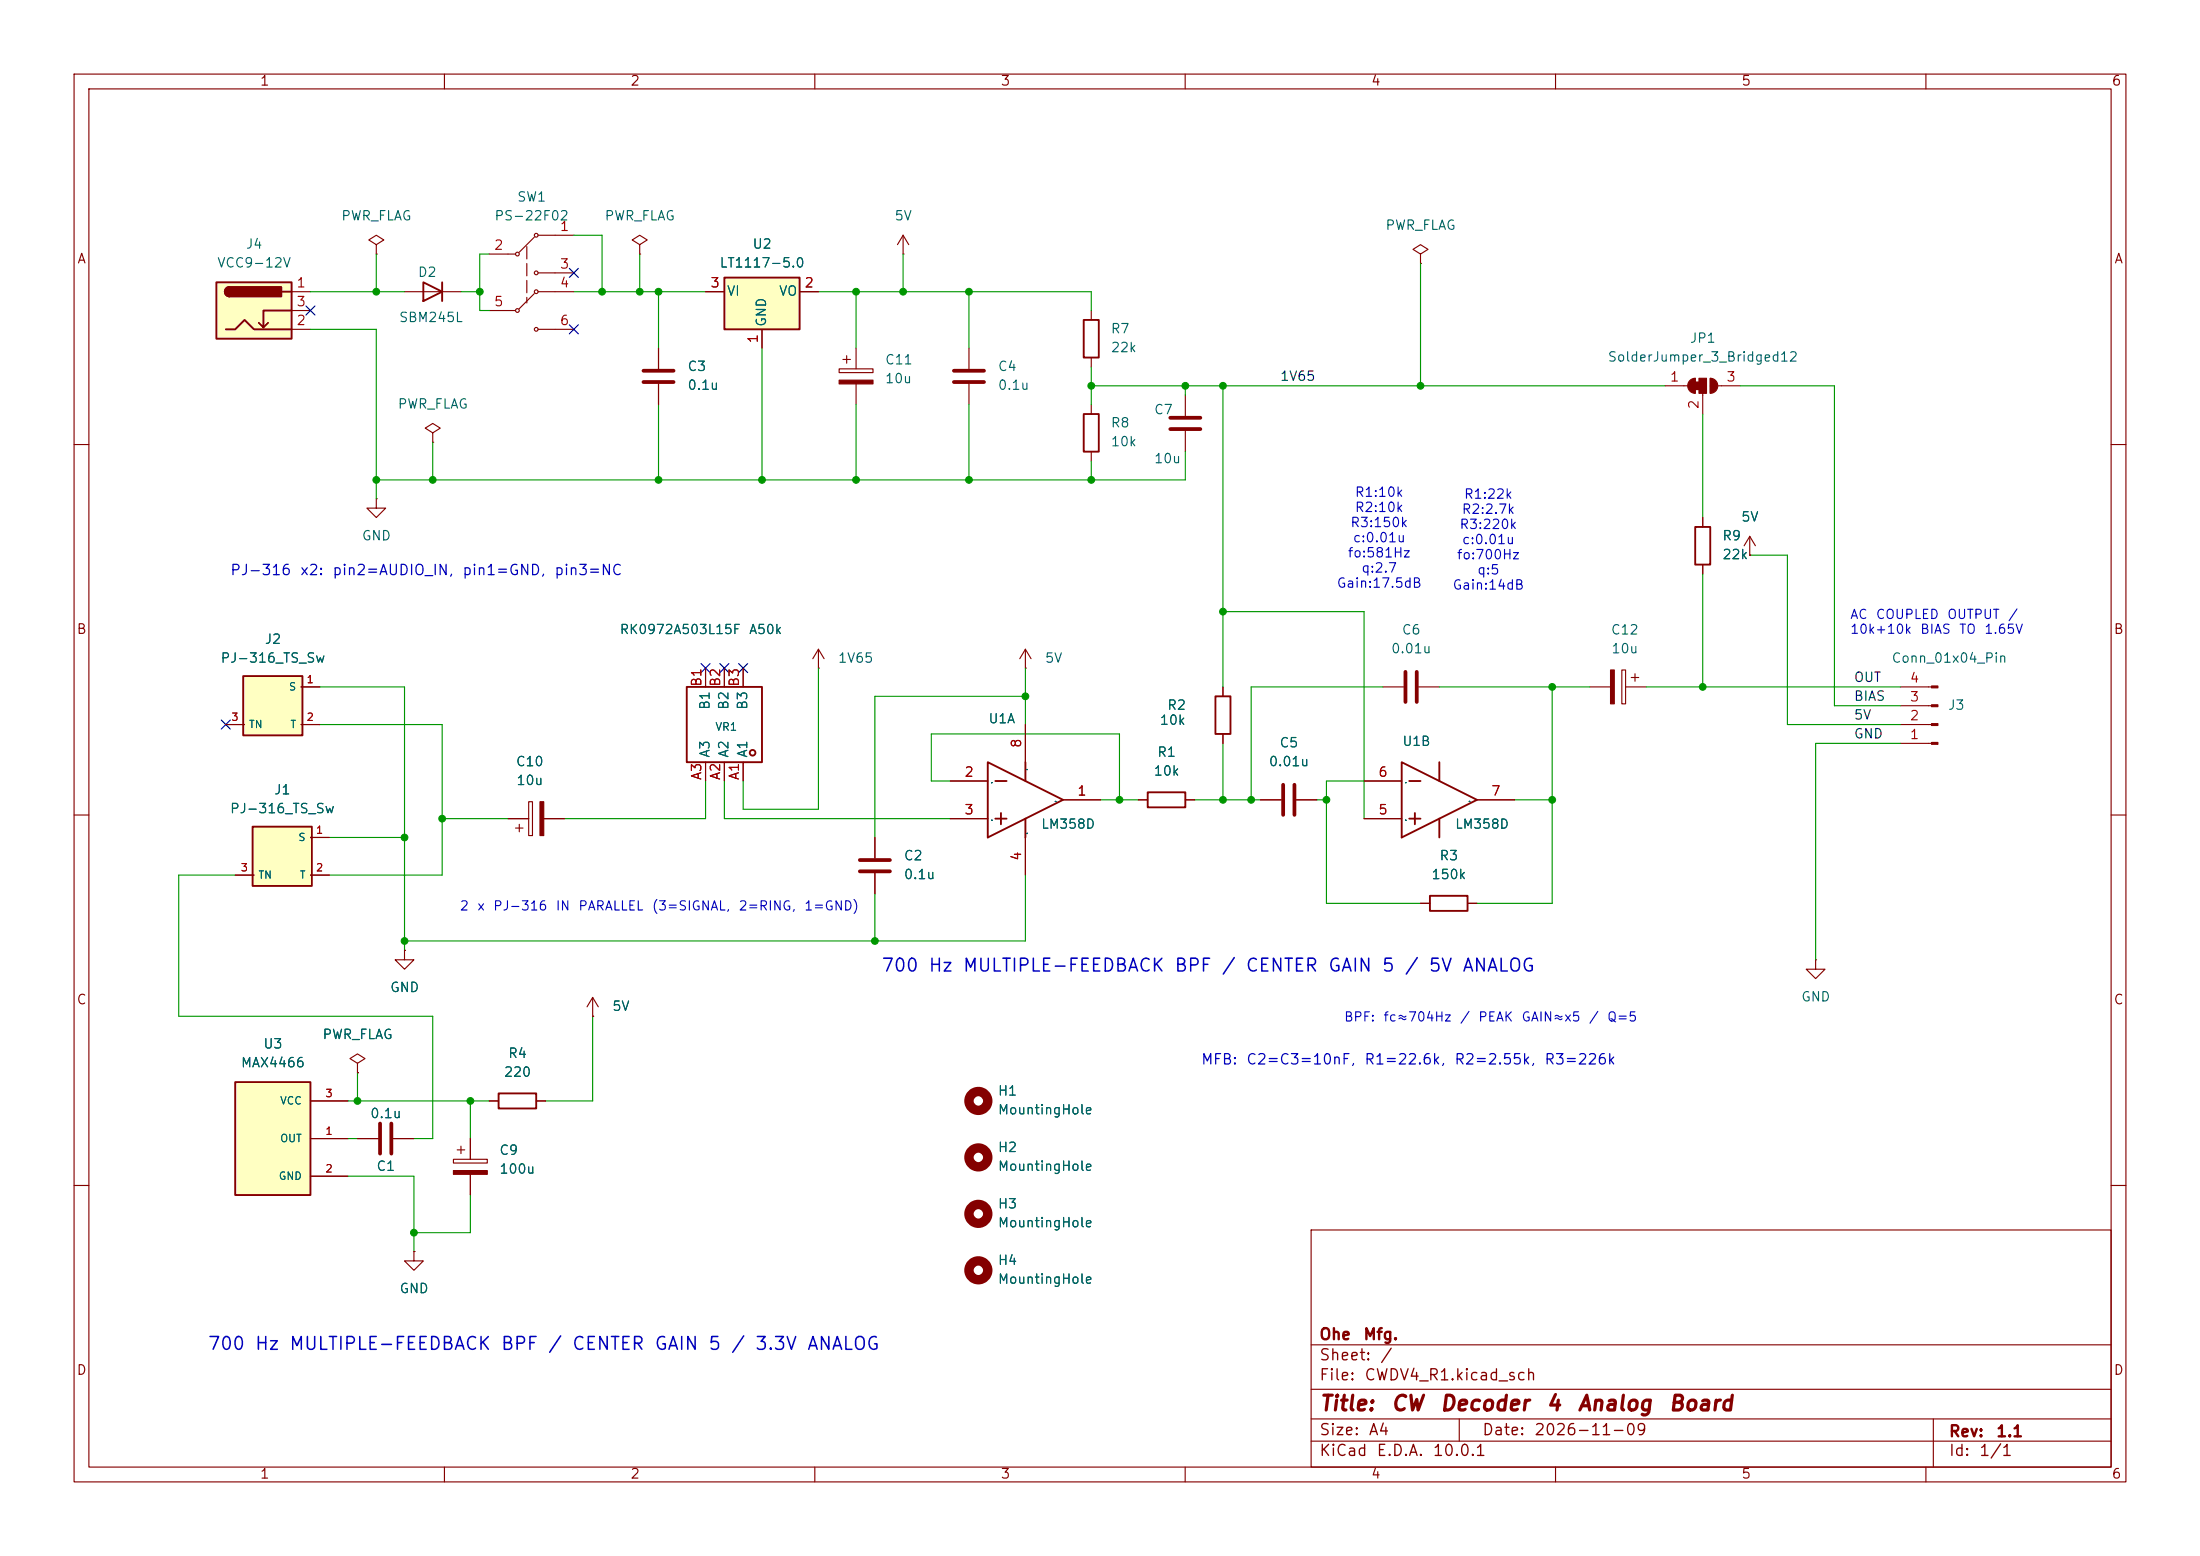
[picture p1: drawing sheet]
<svg xmlns="http://www.w3.org/2000/svg" width="297mm" height="210mm" viewBox="0 0 297 210" stroke-linecap="round" stroke-linejoin="round" font-family="sans-serif">
<g fill="none" stroke="#840000" stroke-width=".15">
<path d="M10 10h277v190h-277zM12 12h273v186h-273zM60 10v2M110 10v2M160 10v2M210 10v2M260 10v2M10 60h2M285 60h2M214.6 92.7h2.8M218.9 90.4h.6v4.6h-.6zM219.5 92.7h2.7"/>
<path d="M220.2 91.4h1M220.7 90.9v1M10 110h2M285 110h2M10 160h2M177 166h108v32h-108zM285 160h2M60 198v2M110 198v2M160 198v2M177 194.5h108M177 191.5h108"/>
<path d="M177 187.5h108M177 181.5h108M197 191.5v3M210 198v2M260 198v2M261 191.5v6.5"/>
</g>
<path d="M217.4 90.4h.5v4.6h-.5z" fill="#840000" stroke="#840000" stroke-width=".15"/>
<path d="M34.1 111.6h8v8h-8z" fill="#ffffc2"/>
<path d="M34.1 111.6h8v8h-8z" fill="none" stroke="#840000" stroke-width=".25"/>
<path d="M191.8 34.3l1-.6-1-.7-1 .7 1 .6v1.3M191.8 35.6h.1M31.7 118.1h2.6M41.9 113h2.5M41.9 118.1h2.5" fill="none" stroke="#840000" stroke-width=".15"/>
<path d="M32.8 91.2h8v8.1h-8z" fill="#ffffc2"/>
<g fill="none" stroke="#840000" stroke-width=".25">
<path d="M146.3 55.9h2v5.1h-2zM146.3 43.2h2v5.1h-2zM32.8 91.2h8v8.1h-8zM92.7 92.7h10.2v10.2h-10.2zM133.3 102.9l10.2 5.1-10.2 5zM134.4 105.4h1.5M134.4 110.5h1.5M135.1 109.7v1.6M138.4 102.9v2.5M138.4 110.5v2.5"/>
<circle cx="101.6" cy="101.6" r=".38"/>
</g>
<g fill="none" stroke="#840000" stroke-width=".15">
<path d="M147.3 41.9v1.3M147.3 48.3v1.2M147.3 54.6v1.3M147.3 61v1.2M30.5 97.8h2.5M40.6 92.7h2.6M40.6 97.8h2.6M95.2 90.2v2.5M97.8 90.2v2.5M100.3 90.2v2.5M138.4 97.8v5.1M95.2 102.9v2.5"/>
<path d="M97.8 102.9v2.5M100.3 102.9v2.5M128.3 105.4h5M128.3 110.5h5M138.4 113v5.1M143.5 108h5.1M48.3 143.5l1-.6-1-.7-1.1 .7 1.1 .6v1.3M48.3 144.8h.1M55.9 168.9v1.3h1.2l-1.2 1.3-1.3-1.3h1.3M55.9 168.9h.1"/>
</g>
<path d="M31.7 146.1h10.2v15.2h-10.2z" fill="#ffffc2"/>
<path d="M164.1 94h2v5.1h-2zM154.9 106.9h5.1v2.1h-5.1zM189.2 102.9l10.2 5.1-10.2 5zM190.2 105.4h1.6M190.2 110.5h1.6M191 109.7v1.6M194.3 102.9v2.5M194.3 110.5v2.5M31.7 146.1h10.2v15.2h-10.2zM67.3 147.6h5.1v2h-5.1z" fill="none" stroke="#840000" stroke-width=".25"/>
<g fill="none" stroke="#840000" stroke-width=".15">
<path d="M130.8 47v2.8M130.8 51.8v2.8M110.5 90.2h.1M110.5 87.6l-.8 1.3M110.5 87.6l.8 1.3M110.5 87.6v2.6M138.4 90.2h.1M138.4 87.6l-.7 1.3M138.4 87.6l.8 1.3M138.4 87.6v2.6M165.1 92.7v1.3M165.1 99.1v1.2"/>
<path d="M186.7 92.7h2.8M191.5 92.7h2.8M68.6 110.5h2.8M69.6 111.8h1M70.1 111.3v1M71.4 108.2h.5v4.6h-.5zM73.4 110.5h2.8M118.1 113v2.8M118.1 117.9v2.8M153.7 108h1.2M160 108h1.3M184.1 110.5h5.1"/>
<path d="M184.1 105.4h5.1M199.4 108h5.1M80 137.2h.1M80 134.6l-.8 1.3M80 134.6l.8 1.3M80 134.6v2.6M41.9 153.7h5.1M41.9 158.8h5.1M41.9 148.6h5.1M48.3 153.7h2.8M53.1 153.7h2.8M61.2 156.5h4.6v.5h-4.6z"/>
<path d="M61.7 155.2h1M62.2 154.7v1M63.5 153.7v2.8M63.5 158.5v2.8M66 148.6h1.3M72.4 148.6h1.3"/>
</g>
<path d="M128.8 50h4M128.8 51.6h4M189.7 90.7v4M191.3 90.7v4M116.1 116.1h4M116.1 117.6h4M51.3 151.6v4.1M52.8 151.6v4.1" fill="none" stroke="#840000" stroke-width=".51"/>
<g fill="#840000" stroke="#840000" stroke-width=".15">
<path d="M61.2 158h4.6v.5h-4.6z"/>
<path d="M72.9 108.2h.5v4.6h-.5z"/>
</g>
<g fill="none" stroke="#840000" stroke-width="1.3">
<circle cx="132.1" cy="156.2" r="1.27"/>
<circle cx="132.1" cy="148.6" r="1.27"/>
<circle cx="132.1" cy="163.8" r="1.27"/>
<circle cx="132.1" cy="171.4" r="1.27"/>
</g>
<path d="M29.2 38.1h10.2v7.6h-10.2z" fill="#ffffc2"/>
<path d="M29.2 38.1h10.2v7.6h-10.2zM31 38.7a.64 .64 0 0 0-.6 .7 .64 .64 0 0 0 .6 .6M38.1 39.4h1.3M30.5 44.5h1.2l1.3-1.3 1.3 1.3h5.1M36.2 43.6l-.6 .6M39.4 41.9h-3.8v2.3l-.7-.6" fill="none" stroke="#840000" stroke-width=".25"/>
<g fill="#840000" stroke="#840000" stroke-width=".25">
<path d="M30.5 38.9l.5-.2v1.3a.63 .63 0 0 1-.6-.4 .63 .63 0 0 1 .1-.7z"/>
<path d="M31 38.7h7v1.3h-7z"/>
</g>
<path d="M39.4 39.4h2.5M39.4 44.5h2.5M39.4 41.9h2.5M160 53.3v2.8M160 58.2v2.8" fill="none" stroke="#840000" stroke-width=".15"/>
<path d="M158 56.4h4.1M158 57.9h4.1" fill="none" stroke="#840000" stroke-width=".51"/>
<path d="M97.8 37.5h10.1v7h-10.1z" fill="#ffffc2"/>
<path d="M57.1 38.1l2.6 1.3-2.6 1.2zM59.7 38.1v2.5M97.8 37.5h10.1v7h-10.1zM228.9 71.1h2v5.1h-2zM193 120.9h5.1v2h-5.1z" fill="none" stroke="#840000" stroke-width=".25"/>
<g fill="none" stroke="#840000" stroke-width=".15">
<path d="M50.8 33l1-.6-1-.6-1 .6 1 .6v1.3M50.8 34.3h.1M54.6 39.4h7.6M66 34.3h3.6M72.1 32l-2 2M72.1 39.6l-2 2.1M72.6 39.4h4.9M72.6 31.8h4.9M72.6 36.8h4.9M86.4 33l1-.6-1-.6-1.1 .6 1.1 .6v1.3M86.4 34.3h.1M95.2 39.4h2.6"/>
<path d="M107.9 39.4h2.6M121.9 34.3h.1M121.9 31.8l-.7 1.2M121.9 31.8l.8 1.2M121.9 31.8v2.5M58.4 58.4l1-.6-1-.6-1 .6 1 .6v1.3M58.4 59.7h.1M66 41.9h3.6M72.6 44.5h4.9M88.9 47v2.8M88.9 51.8v2.8M102.9 44.5v2.5"/>
<path d="M113.3 49.8h4.6v.5h-4.6zM113.8 48.5h1M114.3 48v1M115.6 47v2.8M115.6 51.8v2.8M224.8 52.1h3M228.9 51.1v2M229.9 53.1v2.8M230.9 51.1v2M231.9 52.1h3M50.8 67.3v1.3h1.3l-1.3 1.3-1.3-1.3h1.3M50.8 67.3h.1"/>
<path d="M229.9 69.9v1.2M229.9 76.2v1.3M236.2 74.9h.1M236.2 72.4l-.7 1.3M236.2 72.4l.8 1.3M236.2 72.4v2.5M30.5 97.8h2.5M40.6 97.8h2.6M40.6 92.7h2.6M95.2 90.2v2.5M97.8 90.2v2.5M100.3 90.2v2.5"/>
<path d="M138.4 97.8v5.1M165.1 92.7v1.3M165.1 99.1v1.2M256.5 97.8h4.3M256.5 95.3h4.3M256.5 92.7h4.3M31.7 118.1h2.6M41.9 113h2.5M41.9 118.1h2.5M68.6 110.5h2.8M73.4 110.5h2.8M95.2 102.9v2.5"/>
<path d="M97.8 102.9v2.5M100.3 102.9v2.5M118.1 113v2.8M118.1 117.9v2.8M128.3 110.5h5M128.3 105.4h5M138.4 113v5.1M143.5 108h5.1M153.7 108h1.2M160 108h1.3M170.2 108h2.8M175 108h2.8"/>
<path d="M184.1 110.5h5.1M184.1 105.4h5.1M199.4 108h5.1M256.5 100.3h4.3M54.6 128.3v1.2h1.3l-1.3 1.3-1.3-1.3h1.3M54.6 128.3h.1M80 137.2h.1M191.8 121.9h1.2M198.1 121.9h1.3M245.1 129.5v1.3h1.3l-1.3 1.3-1.3-1.3h1.3M245.1 129.5h.1M41.9 148.6h5.1"/>
<path d="M41.9 153.7h5.1M41.9 158.8h5.1M48.3 144.8h.1M48.3 153.7h2.8M53.1 153.7h2.8M63.5 153.7v2.8M63.5 158.5v2.8M66 148.6h1.3M72.4 148.6h1.3M55.9 168.9h.1"/>
<circle cx="69.8" cy="34.3" r=".25"/>
<circle cx="72.4" cy="36.8" r=".25"/>
<circle cx="72.4" cy="31.7" r=".25"/>
<circle cx="72.4" cy="39.4" r=".25"/>
<circle cx="69.8" cy="41.9" r=".25"/>
<circle cx="72.4" cy="44.4" r=".25"/>
</g>
<g fill="#840000" stroke="#840000" stroke-width=".15">
<path d="M113.3 51.3h4.6v.5h-4.6z"/>
<path d="M228.9 51.6h.5v1h-.5z"/>
<path d="M228.1 51.4l.4-.3h.4v2a1.02 1.02 0 0 1-1-.6 1.02 1.02 0 0 1 .2-1.1z"/>
<path d="M229.4 51.1h1v2h-1z"/>
<path d="M230.9 51.1a1.02 1.02 0 0 1 1 1 1.02 1.02 0 0 1-1 1z"/>
<path d="M260.8 100.2h.8v.3h-.8z"/>
<path d="M260.8 97.7h.8v.2h-.8z"/>
<path d="M260.8 95.1h.8v.3h-.8z"/>
<path d="M260.8 92.6h.8v.2h-.8z"/>
</g>
<path d="M71.1 33.3v7.6" fill="none" stroke="#840000" stroke-width=".15" stroke-dasharray="1.7 .6"/>
<path d="M86.9 50h4M86.9 51.6h4M173.2 105.9v4.1M174.8 105.9v4.1" fill="none" stroke="#840000" stroke-width=".51"/>
<g fill="none" stroke="#009600" stroke-width=".15">
<path d="M41.9 39.4h12.7M50.8 34.3v5.1M62.2 39.4h2.6M66 34.3h-1.2v7.6h1.2M77.5 39.4h17.7M77.5 31.8h3.8v7.6M86.4 34.3v5.1M88.9 39.4v7.6M110.5 39.4h36.8v2.5M115.6 39.4v7.6M121.9 34.3v5.1M130.8 39.4v7.6"/>
<path d="M191.8 35.6v16.5M41.9 44.5h8.9v22.8M58.4 59.7v5.1M88.9 54.6v10.2M102.9 47v17.8M115.6 54.6v10.2M130.8 54.6v10.2M147.3 52.1h77.5M147.3 49.5v5.1M160 52.1v1.2M165.1 52.1v40.6M229.9 55.9v14"/>
<path d="M234.9 52.1h12.7v43.2h8.9M147.3 62.2v2.6M160 61v3.8h-109.2M229.9 77.5v15.2M236.2 74.9h5.1v22.9h15.2M43.2 97.8h16.5v20.3h-15.3M43.2 92.7h11.4v35.6M110.5 90.2v19h-10.2v-3.8M138.4 94h-20.3v19M138.4 90.2v7.6M165.1 82.6h19v27.9M186.7 92.7h-17.8v15.3"/>
<path d="M194.3 92.7h20.3M209.5 92.7v29.2h-10.1M222.2 92.7h34.3M31.7 118.1h-7.6v19.1h34.3v16.5h-2.5M44.4 113h10.2M59.7 110.5h8.9M95.2 105.4v5.1h-19M97.8 105.4v5.1h30.5M128.3 105.4h-2.6v-6.3h25.4v8.9M138.4 118.1v8.9h-83.8M148.6 108h5.1M161.3 108h8.9"/>
<path d="M165.1 100.3v7.7M177.8 108h1.3M184.1 105.4h-5v16.5h12.7M204.5 108h5M256.5 100.3h-11.4v29.2M80 137.2v11.4h-6.3M118.1 120.7v6.3M47 148.6h19M47 153.7h1.3M47 158.8h8.9v10.1M48.3 144.8v3.8M63.5 148.6v5.1"/>
<path d="M63.5 161.3v5.1h-7.6"/>
</g>
<g fill="none" stroke="#000084" stroke-width=".15">
<path d="M76.9 36.2l1.2 1.2M78.1 36.2l-1.2 1.2M41.3 41.3l1.2 1.2M42.5 41.3l-1.2 1.2M76.9 43.8l1.2 1.3M78.1 43.8l-1.2 1.3M29.9 97.2l1.2 1.2M31.1 97.2l-1.2 1.2M94.6 89.6l1.3 1.2M95.9 89.6l-1.3 1.2M97.2 89.6l1.2 1.2M98.4 89.6l-1.2 1.2"/>
<path d="M99.7 89.6l1.2 1.2M100.9 89.6l-1.2 1.2"/>
</g>
<g fill="#009600" stroke="#009600" stroke-width=".14">
<circle cx="191.8" cy="52.1" r=".46"/>
<circle cx="130.8" cy="39.4" r=".46"/>
<circle cx="147.3" cy="64.8" r=".46"/>
<circle cx="147.3" cy="52.1" r=".46"/>
<circle cx="138.4" cy="94" r=".46"/>
<circle cx="130.8" cy="64.8" r=".46"/>
<circle cx="160" cy="52.1" r=".46"/>
<circle cx="165.1" cy="52.1" r=".46"/>
<circle cx="59.7" cy="110.5" r=".46"/>
<circle cx="54.6" cy="113" r=".46"/>
<circle cx="209.5" cy="92.7" r=".46"/>
<circle cx="209.5" cy="108" r=".46"/>
<circle cx="229.9" cy="92.7" r=".46"/>
<circle cx="88.9" cy="64.8" r=".46"/>
<circle cx="86.4" cy="39.4" r=".46"/>
<circle cx="102.9" cy="64.8" r=".46"/>
<circle cx="88.9" cy="39.4" r=".46"/>
<circle cx="58.4" cy="64.8" r=".46"/>
<circle cx="50.8" cy="64.8" r=".46"/>
<circle cx="64.8" cy="39.4" r=".46"/>
<circle cx="115.6" cy="39.4" r=".46"/>
<circle cx="121.9" cy="39.4" r=".46"/>
<circle cx="81.3" cy="39.4" r=".46"/>
<circle cx="50.8" cy="39.4" r=".46"/>
<circle cx="115.6" cy="64.8" r=".46"/>
<circle cx="165.1" cy="108" r=".46"/>
<circle cx="179.1" cy="108" r=".46"/>
<circle cx="168.9" cy="108" r=".46"/>
<circle cx="165.1" cy="82.6" r=".46"/>
<circle cx="151.1" cy="108" r=".46"/>
<circle cx="55.9" cy="166.4" r=".46"/>
<circle cx="118.1" cy="127" r=".46"/>
<circle cx="48.3" cy="148.6" r=".46"/>
<circle cx="63.5" cy="148.6" r=".46"/>
<circle cx="54.6" cy="127" r=".46"/>
</g>
<g font-size="2" fill="#840000">
<text x="178" y="190.9">Title:</text>
<text x="187.7" y="190.9">CW</text>
<text x="194.3" y="190.9">Decoder</text>
<text x="208.6" y="190.9">4</text>
<text x="212.8" y="190.9">Analog</text>
<text x="225.1" y="190.9">Board</text>
</g>
<g font-size="1.7" fill="#0000c2">
<text x="118.9" y="131.6">700 Hz MULTIPLE-FEEDBACK BPF / CENTER GAIN 5 / 5V ANALOG</text>
<text x="27.9" y="182.6">700 Hz MULTIPLE-FEEDBACK BPF / CENTER GAIN 5 / 3.3V ANALOG</text>
</g>
<g font-size="1.5" fill="#840000">
<text x="178" y="184">Sheet:</text>
<text x="178" y="181.2">Ohe</text>
<text x="184" y="181.2">Mfg.</text>
<text x="186.2" y="184">/</text>
<text x="178" y="186.7">File:</text>
<text x="184.1" y="186.7">CWDV4_R1.kicad_sch</text>
<text x="178" y="196.9">KiCad</text>
<text x="178" y="194.1">Size:</text>
<text x="184.7" y="194.1">A4</text>
<text x="185.7" y="196.9">E.D.A.</text>
<text x="193.3" y="196.9">10.0.1</text>
<text x="200" y="194.1">Date:</text>
<text x="207" y="194.1">2026-11-09</text>
<text x="263" y="194.3">Rev:</text>
<text x="263" y="196.9">Id:</text>
<text x="267.1" y="196.9">1/1</text>
<text x="269.4" y="194.3">1.1</text>
</g>
<g font-size="1.4" fill="#0000c2">
<text x="31" y="78">PJ-316</text>
<text x="40.4" y="78">x2:</text>
<text x="44.8" y="78">pin2=AUDIO_IN,</text>
<text x="62.3" y="78">pin1=GND,</text>
<text x="74.7" y="78">pin3=NC</text>
<text x="162.1" y="144">MFB:</text>
<text x="168.2" y="144">C2=C3=10nF,</text>
<text x="184.1" y="144">R1=22.6k,</text>
<text x="196.2" y="144">R2=2.55k,</text>
<text x="208.4" y="144">R3=226k</text>
</g>
<g font-size="1.3" fill="#840000">
<text x="35" y="11.9">1</text>
<text x="85" y="11.9">2</text>
<text x="135" y="11.9">3</text>
<text x="185" y="11.9">4</text>
<text x="235" y="11.9">5</text>
<text x="285" y="11.9">6</text>
<text x="10.3" y="35.9">A</text>
<text x="285.3" y="35.9">A</text>
<text x="10.3" y="85.9">B</text>
<text x="285.3" y="85.9">B</text>
<text x="10.3" y="135.9">C</text>
<text x="285.3" y="135.9">C</text>
<text x="10.3" y="185.9">D</text>
<text x="285.3" y="185.9">D</text>
<text x="35" y="199.9">1</text>
<text x="85" y="199.9">2</text>
<text x="135" y="199.9">3</text>
<text x="185" y="199.9">4</text>
<text x="235" y="199.9">5</text>
<text x="285" y="199.9">6</text>
</g>
<g font-size="1.3" fill="#006464">
<text x="69.7" y="27.5">SW1</text>
<text x="33.1" y="33.9">J4</text>
<text x="46" y="30.1">PWR_FLAG</text>
<text x="66.7" y="30.1">PS-22F02</text>
<text x="81.5" y="30.1">PWR_FLAG</text>
<text x="101.5" y="33.9">U2</text>
<text x="120.7" y="30.1">5V</text>
<text x="187" y="31.3">PWR_FLAG</text>
<text x="29.2" y="36.4">VCC9-12V</text>
<text x="56.3" y="37.7">D2</text>
<text x="97.1" y="36.4">LT1117-5.0</text>
<text x="98" y="40.2">VI</text>
<text x="105.1" y="40.2">VO</text>
<text x="53.8" y="43.8">SBM245L</text>
<text x="103.7" y="44.2" transform="rotate(-90 103.7 44.2)">GND</text>
<text x="149.9" y="45.3">R7</text>
<text x="149.9" y="47.9">22k</text>
<text x="228" y="46.6">JP1</text>
<text x="92.7" y="50.4">C3</text>
<text x="92.7" y="52.9">0.1u</text>
<text x="119.4" y="49.5">C11</text>
<text x="119.4" y="52">10u</text>
<text x="134.6" y="50.4">C4</text>
<text x="134.6" y="52.9">0.1u</text>
<text x="216.9" y="49.1">SolderJumper_3_Bridged12</text>
<text x="53.6" y="55.5">PWR_FLAG</text>
<text x="149.9" y="58">R8</text>
<text x="155.7" y="56.2">C7</text>
<text x="149.9" y="60.6">10k</text>
<text x="155.7" y="62.8">10u</text>
<text x="235" y="70.7">5V</text>
<text x="48.8" y="73.3">GND</text>
<text x="232.4" y="73.3">R9</text>
<text x="232.4" y="75.8">22k</text>
<text x="29.7" y="89.8">PJ-316_TS_Sw</text>
<text x="35.6" y="87.2">J2</text>
<text x="113" y="89.8">1V65</text>
<text x="141" y="89.8">5V</text>
<text x="187.7" y="88.5">0.01u</text>
<text x="189.2" y="86">C6</text>
<text x="217.4" y="86">C12</text>
<text x="217.4" y="88.5">10u</text>
<text x="255.3" y="89.8">Conn_01x04_Pin</text>
<text x="96.1" y="95.9" transform="rotate(-90 96.1 95.9)">B1</text>
<text x="98.7" y="95.9" transform="rotate(-90 98.7 95.9)">B2</text>
<text x="101.2" y="95.9" transform="rotate(-90 101.2 95.9)">B3</text>
<text x="156.5" y="98.1">10k</text>
<text x="157.5" y="96.1">R2</text>
<text x="172.6" y="101.2">C5</text>
<text x="262.9" y="96.1">J3</text>
<text x="36.9" y="107.5">J1</text>
<text x="69.6" y="103.7">C10</text>
<text x="69.6" y="106.3">10u</text>
<text x="96.1" y="102.4" transform="rotate(-90 96.1 102.4)">A3</text>
<text x="98.7" y="102.4" transform="rotate(-90 98.7 102.4)">A2</text>
<text x="101.2" y="102.4" transform="rotate(-90 101.2 102.4)">A1</text>
<text x="155.7" y="105">10k</text>
<text x="156.1" y="102.5">R1</text>
<text x="171.2" y="103.7">0.01u</text>
<text x="31" y="110.1">PJ-316_TS_Sw</text>
<text x="121.9" y="116.4">C2</text>
<text x="121.9" y="119">0.1u</text>
<text x="193.2" y="119">150k</text>
<text x="194.2" y="116.4">R3</text>
<text x="52.6" y="134.2">GND</text>
<text x="82.6" y="136.8">5V</text>
<text x="243.1" y="135.5">GND</text>
<text x="35.5" y="141.8">U3</text>
<text x="43.4" y="140.6">PWR_FLAG</text>
<text x="68.5" y="143.1">R4</text>
<text x="32.4" y="144.4">MAX4466</text>
<text x="67.9" y="145.6">220</text>
<text x="134.6" y="148.2">H1</text>
<text x="49.9" y="151.2">0.1u</text>
<text x="134.6" y="155.8">H2</text>
<text x="134.6" y="150.7">MountingHole</text>
<text x="50.7" y="158.3">C1</text>
<text x="67.3" y="156.2">C9</text>
<text x="67.3" y="158.7">100u</text>
<text x="134.6" y="158.3">MountingHole</text>
<text x="134.6" y="163.4">H3</text>
<text x="134.6" y="166">MountingHole</text>
<text x="134.6" y="171">H4</text>
<text x="134.6" y="173.6">MountingHole</text>
<text x="53.8" y="174.9">GND</text>
</g>
<g font-size="1.3" fill="#a90000">
<text x="66.6" y="34">2</text>
<text x="75.5" y="31.5">1</text>
<text x="39.9" y="39.1">1</text>
<text x="39.9" y="41.7">3</text>
<text x="66.6" y="41.7">5</text>
<text x="75.5" y="36.6">3</text>
<text x="75.5" y="39.1">4</text>
<text x="95.8" y="39.1">3</text>
<text x="108.5" y="39.1">2</text>
<text x="39.9" y="44.2">2</text>
<text x="75.5" y="44.2">6</text>
<text x="102.6" y="46.4" transform="rotate(-90 102.6 46.4)">1</text>
<text x="225.4" y="51.8">1</text>
<text x="233" y="51.8">3</text>
<text x="229.6" y="55.3" transform="rotate(-90 229.6 55.3)">2</text>
<text x="95" y="92.8" transform="rotate(-90 95 92.8)">B1</text>
<text x="97.5" y="92.8" transform="rotate(-90 97.5 92.8)">B2</text>
<text x="100.1" y="92.8" transform="rotate(-90 100.1 92.8)">B3</text>
<text x="257.7" y="95">3</text>
<text x="257.7" y="92.5">4</text>
<text x="138.2" y="101" transform="rotate(-90 138.2 101)">8</text>
<text x="257.7" y="100.1">1</text>
<text x="257.7" y="97.5">2</text>
<text x="95" y="105.4" transform="rotate(-90 95 105.4)">A3</text>
<text x="97.5" y="105.4" transform="rotate(-90 97.5 105.4)">A2</text>
<text x="100.1" y="105.4" transform="rotate(-90 100.1 105.4)">A1</text>
<text x="130.1" y="105.2">2</text>
<text x="145.3" y="107.7">1</text>
<text x="186" y="105.2">6</text>
<text x="201.2" y="107.7">7</text>
<text x="130.1" y="110.2">3</text>
<text x="186" y="110.2">5</text>
<text x="138.2" y="116.3" transform="rotate(-90 138.2 116.3)">4</text>
</g>
<g font-size="1.3" fill="#0f0f0f">
<text x="172.7" y="51.7">1V65</text>
<text x="250.2" y="92.4">OUT</text>
<text x="250.2" y="94.9">BIAS</text>
<text x="250.2" y="100">GND</text>
<text x="250.2" y="97.4">5V</text>
</g>
<g font-size="1.3" fill="#0000c2">
<text x="182.2" y="71.5">R3:150k</text>
<text x="182.8" y="67.4">R1:10k</text>
<text x="182.8" y="69.4">R2:10k</text>
<text x="196.9" y="71.7">R3:220k</text>
<text x="197.2" y="69.7">R2:2.7k</text>
<text x="197.5" y="67.6">R1:22k</text>
<text x="181.8" y="75.6">fo:581Hz</text>
<text x="182.5" y="73.5">c:0.01u</text>
<text x="183.7" y="77.6">q:2.7</text>
<text x="196.6" y="75.8">fo:700Hz</text>
<text x="197.3" y="73.8">c:0.01u</text>
<text x="199.3" y="77.9">q:5</text>
<text x="180.4" y="79.6">Gain:17.5dB</text>
<text x="196" y="79.9">Gain:14dB</text>
</g>
<g font-size="1.2" fill="#0000c2">
<text x="249.7" y="83.9">AC</text>
<text x="253.1" y="83.9">COUPLED</text>
<text x="262.8" y="83.9">OUTPUT</text>
<text x="271" y="83.9">/</text>
<text x="249.7" y="85.9">10k+10k</text>
<text x="259.1" y="85.9">BIAS</text>
<text x="264.4" y="85.9">TO</text>
<text x="267.8" y="85.9">1.65V</text>
<text x="62" y="123.2">2</text>
<text x="64.3" y="123.2">x</text>
<text x="66.5" y="123.2">PJ-316</text>
<text x="74.9" y="123.2">IN</text>
<text x="78" y="123.2">PARALLEL</text>
<text x="87.9" y="123.2">(3=SIGNAL,</text>
<text x="99.6" y="123.2">2=RING,</text>
<text x="108.5" y="123.2">1=GND)</text>
<text x="181.4" y="138.2">BPF:</text>
<text x="186.7" y="138.2">fc≈704Hz</text>
<text x="197" y="138.2">/</text>
<text x="199.5" y="138.2">PEAK</text>
<text x="205.3" y="138.2">GAIN≈x5</text>
<text x="214.4" y="138.2">/</text>
<text x="216.9" y="138.2">Q=5</text>
</g>
<g font-size="1.2" fill="#006464">
<text x="83.6" y="85.9">RK0972A503L15F</text>
<text x="101" y="85.9">A50k</text>
<text x="133.4" y="97.9">U1A</text>
<text x="189.2" y="101">U1B</text>
<text x="140.5" y="112.2">LM358D</text>
<text x="196.3" y="112.2">LM358D</text>
</g>
<g font-size="1" fill="#006464">
<text x="38.9" y="93.4">S</text>
<text x="33.5" y="98.5">TN</text>
<text x="39.1" y="98.5">T</text>
<text x="96.5" y="98.9">VR1</text>
<text x="40.2" y="113.8">S</text>
<text x="34.8" y="118.8">TN</text>
<text x="40.4" y="118.8">T</text>
<text x="37.7" y="149.3">VCC</text>
<text x="37.7" y="154.4">OUT</text>
<text x="37.5" y="159.5">GND</text>
</g>
<g font-size="1" fill="#a90000">
<text x="41.3" y="92.5">1</text>
<text x="31.1" y="97.5">3</text>
<text x="41.3" y="97.5">2</text>
<text x="42.6" y="112.8">1</text>
<text x="32.4" y="117.9">3</text>
<text x="42.6" y="117.9">2</text>
<text x="43.8" y="148.3">3</text>
<text x="43.8" y="153.4">1</text>
<text x="43.8" y="158.5">2</text>
</g>
</svg>
